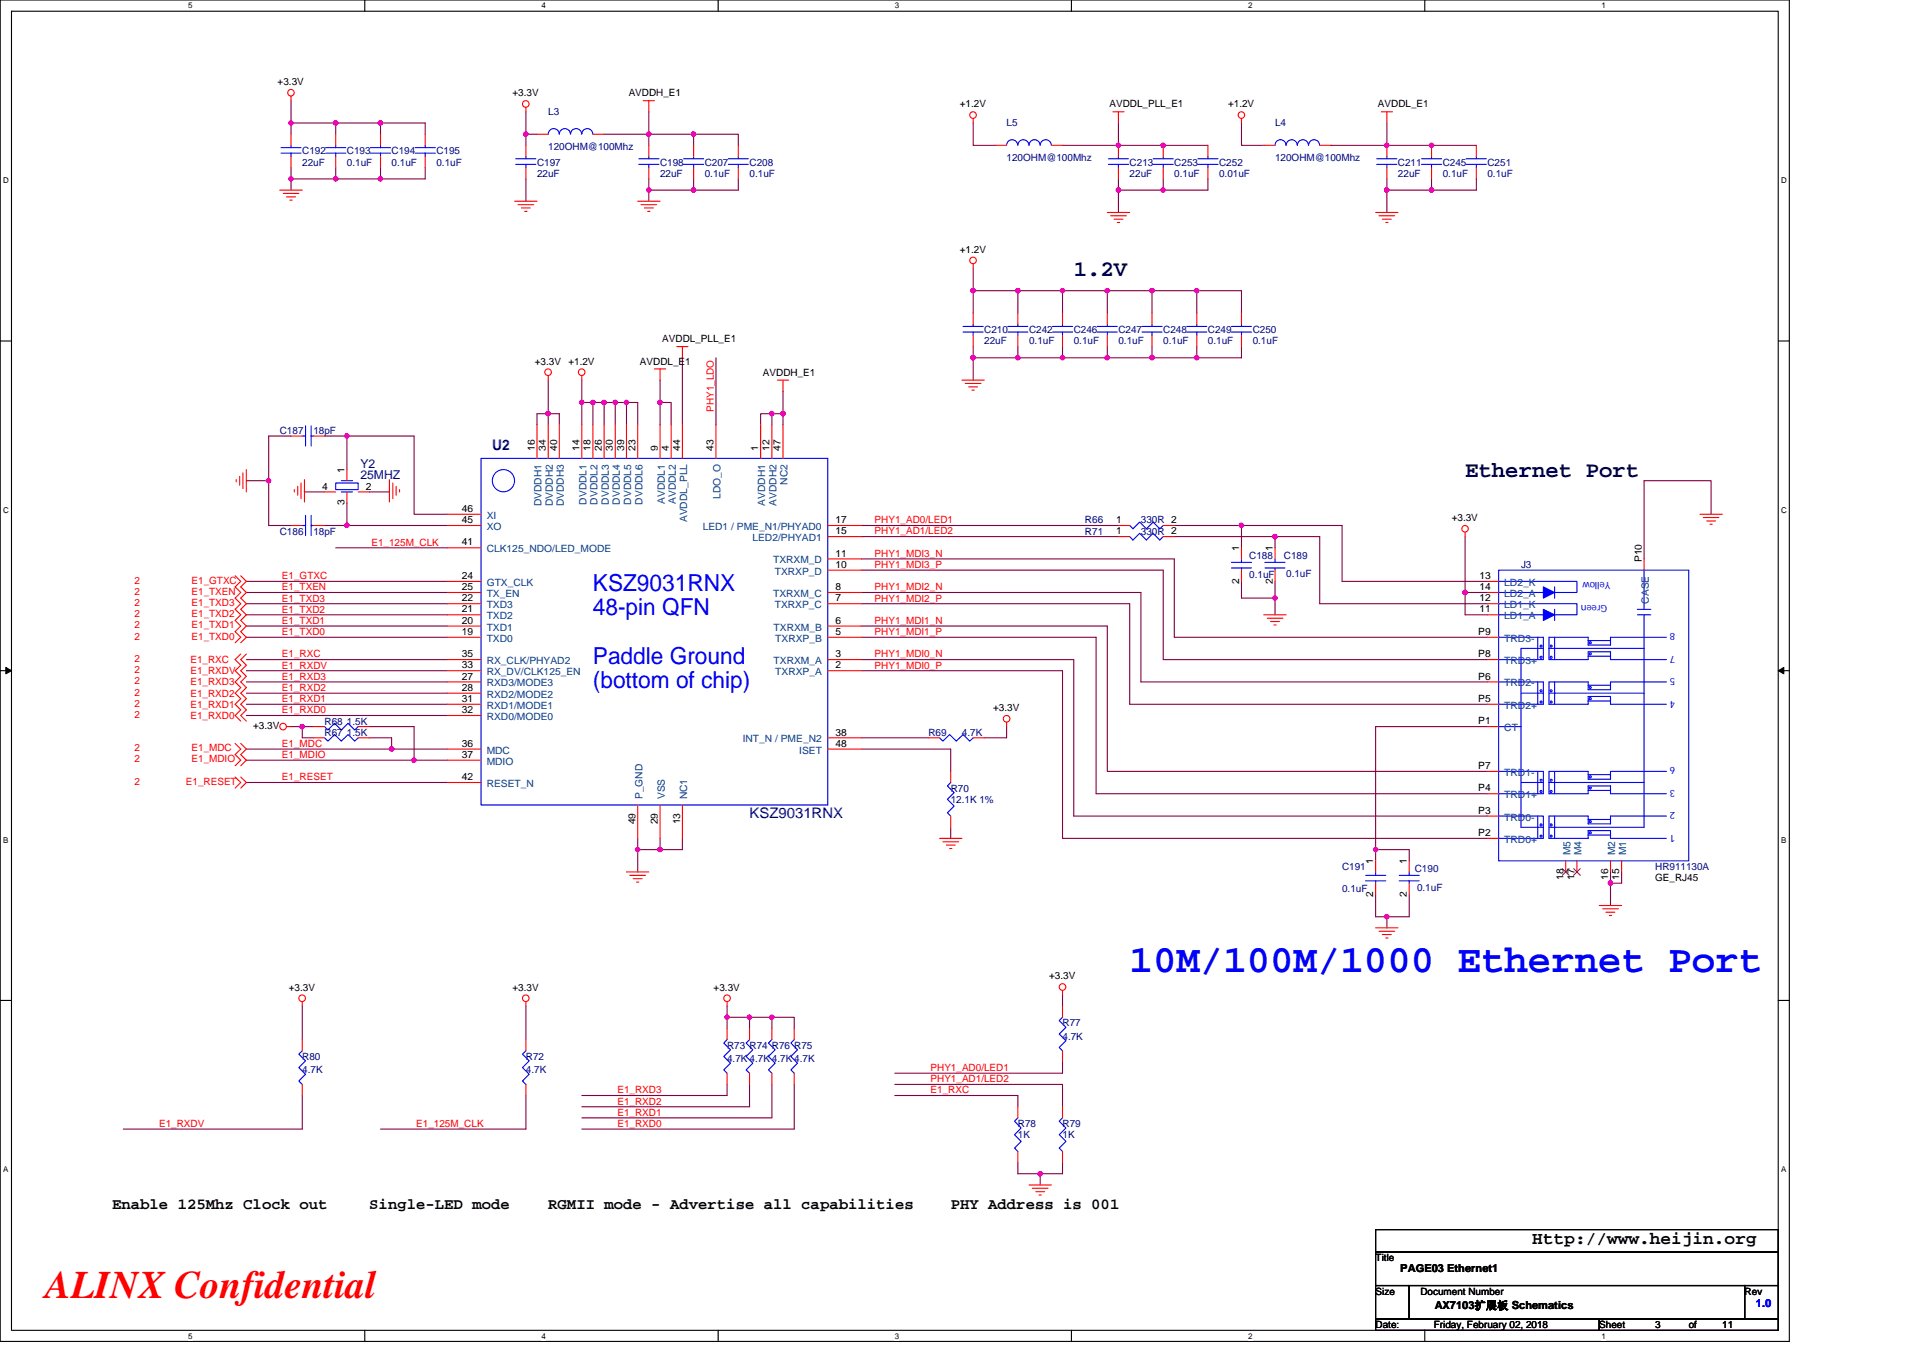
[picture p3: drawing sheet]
<svg xmlns="http://www.w3.org/2000/svg" width="297mm" height="210mm" viewBox="0 0 297 210" stroke-linecap="round" stroke-linejoin="round" font-family="sans-serif">
<path d="M0 0h276.4v207.3h-276.4zM1.8 1.7h272.9v203.8h-272.9z" fill="none" stroke="#000" stroke-width=".17"/>
<g fill="#fff">
<path d="M29.1 .2h.6v1.4h-.6z"/>
<path d="M29.1 205.7h.6v1.4h-.6z"/>
</g>
<path d="M56.3 0v1.7M56.3 205.5v1.8" fill="none" stroke="#000" stroke-width=".17"/>
<g fill="#fff">
<path d="M83.6 .2h.7v1.4h-.7z"/>
<path d="M83.6 205.7h.7v1.4h-.7z"/>
</g>
<path d="M110.9 0v1.7M110.9 205.5v1.8" fill="none" stroke="#000" stroke-width=".17"/>
<g fill="#fff">
<path d="M138.2 .2h.7v1.4h-.7z"/>
<path d="M138.2 205.7h.7v1.4h-.7z"/>
</g>
<path d="M165.5 0v1.7M165.5 205.5v1.8" fill="none" stroke="#000" stroke-width=".17"/>
<g fill="#fff">
<path d="M192.8 .2h.6v1.4h-.6z"/>
<path d="M192.8 205.7h.6v1.4h-.6z"/>
</g>
<path d="M220.1 0v1.7M220.1 205.5v1.8" fill="none" stroke="#000" stroke-width=".17"/>
<g fill="#fff">
<path d="M247.4 .2h.6v1.4h-.6z"/>
<path d="M247.4 205.7h.6v1.4h-.6z"/>
<path d="M.5 27.2h.8v1.4h-.8z"/>
<path d="M275.1 27.2h.9v1.4h-.9z"/>
<path d="M.5 78.1h.8v1.4h-.8z"/>
<path d="M275.1 78.1h.9v1.4h-.9z"/>
</g>
<path d="M0 52.7h1.8M274.7 52.7h1.7" fill="none" stroke="#000" stroke-width=".17"/>
<g fill="#fff">
<path d="M.5 129.1h.8v1.4h-.8z"/>
<path d="M275.1 129.1h.8v1.4h-.8z"/>
</g>
<path d="M0 103.6h1.8M274.7 103.6h1.7" fill="none" stroke="#000" stroke-width=".17"/>
<path d="M.9 103.1l.9 .5-.9 .5zM274.7 103.6l.8-.5v1z" fill="#000" stroke="#000" stroke-width=".15"/>
<g fill="#fff">
<path d="M.5 180h.8v1.4h-.8z"/>
<path d="M275.1 180h.8v1.4h-.8z"/>
</g>
<path d="M0 154.6h1.8M274.7 154.6h1.7M212.5 190h62.2v3.5h-62.2zM212.5 193.5h62.2v5.1h-62.2zM212.5 198.6h5.2v5.2h-5.2zM217.7 198.6h51.8v5.2h-51.8zM269.5 198.6h5.2v5.2h-5.2zM212.5 203.8h34.5v1.7h-34.5zM247 203.8h27.7v1.7h-27.7z" fill="none" stroke="#000" stroke-width=".17"/>
<g fill="none" stroke="#800040" stroke-width=".17">
<path d="M45 19h6.9M45 15.6v3.4M45 19v1.7M51.9 19h6.9M51.9 19v1.7M58.8 19h6.9v1.7M58.8 19v1.7M81.2 17.3v3.4M100.2 17.3v3.4h6.9M150.3 19v3.5h3.5M172.8 19v3.5M191.8 19v3.5h3.4"/>
<path d="M214.2 19v3.5M45 27.6v1.8M45 27.6h6.9M45 25.9v1.7M51.9 25.9v1.7M51.9 27.6h6.9M58.8 25.9v1.7M65.7 25.9v1.7h-6.9M81.2 27.6v3.5M81.2 20.7v1.8M81.2 20.7h1.7M93.3 20.7h6.9v1.8"/>
<path d="M100.2 29.4h6.9M100.2 29.4v1.7M100.2 27.6v1.8M107.1 20.7h6.9v1.8M107.1 20.7v1.8M107.1 27.6v1.8M114 27.6v1.8h-6.9M164.1 22.5h8.7M172.8 22.5h13.8M172.8 29.4h6.9M172.8 27.6v1.8M172.8 29.4v3.4"/>
<path d="M179.7 27.6v1.8M186.6 27.6v1.8h-6.9M205.6 22.5h8.6M214.2 29.4v3.4M214.2 22.5h13.8M214.2 29.4h6.9M214.2 27.6v1.8M221.1 27.6v1.8M228 27.6v1.8h-6.9M84.7 58.7v5.2h1.7v1.7M89.9 58.7v3.5M102 58.7v3.5h1.7v3.4"/>
<path d="M105.4 55.3v10.3M110.6 55.3v10.3M150.3 55.3h6.9M150.3 44.9v3.5M150.3 53.6v1.7M150.3 55.3v3.4M150.3 41.5v3.4M150.3 44.9h6.9M157.2 44.9h6.9M157.2 53.6v1.7M157.2 44.9v3.5M157.2 55.3h6.9"/>
<path d="M164.1 44.9h6.9M164.1 44.9v3.5M164.1 55.3h6.9M164.1 53.6v1.7M171 55.3h6.9M171 44.9h6.9M171 44.9v3.5M171 53.6v1.7M177.9 44.9v3.5M177.9 53.6v1.7M177.9 55.3h7M177.9 44.9h7"/>
<path d="M184.9 44.9h6.9v3.5M184.9 44.9v3.5M184.9 53.6v1.7M191.8 53.6v1.7h-6.9M38.1 74.3h3.4M41.5 74.3v6.9h3.5M45 67.4h-3.5v6.9M47 75.8v.2h3.1M50.1 67.4h3.5M53.6 77.7v3.5M53.6 67.4v5.2M53.6 67.4h10.4v12.1h5.1"/>
<path d="M60.2 75.8v.2h-3.2M82.9 65.6v-1.7h1.8v1.7M89.9 62.2v3.4M89.9 62.2h1.7M91.6 62.2v3.4M91.6 62.2h1.7v3.4M93.3 62.2h1.7M95 62.2v3.4M95 62.2h1.8v3.4M96.8 62.2h1.7v3.4M102 62.2v3.4M119.2 63.9v1.7"/>
<path d="M119.2 63.9h1.7v1.7M119.2 63.9h-1.7v1.7M120.9 60.5v3.4M264.3 79.5v-5.2h-10.3v12.1M38.1 91.5h31M38.1 98.5h31M38.1 96.7h31M38.1 95h31M38.1 93.3h31M38.1 89.8h31M50.1 81.2h3.5M51.9 84.6h17.2"/>
<path d="M53.6 81.2h15.5M133.1 93.3h41.4v15.5h55.3M133.1 86.4h48.3v12.1h48.4M133.1 88.1h46.6v13.8h50.1M133.1 91.5h43.1v13.9h53.6M133.1 98.5h36.2v24.1h60.5M133.1 82.9h39.7M133.1 81.2h39.7M133.1 96.7h37.9v22.5h58.8M181.4 82.9h15.6M181.4 81.2h10.4M191.8 89.8v2.6h5.2"/>
<path d="M191.8 81.2h15.5v8.6h22.5M191.8 81.2v3.4M197 82.9h6.9v10.4h25.9M197 92.4v2.6M197 89.8v2.6M197 82.9v1.7M226.3 91.5v3.5h3.5M226.3 82.9v8.6M226.3 91.5h3.5M38.1 115.7h22.4M38.1 101.9h31M38.1 103.6h31"/>
<path d="M38.1 110.6h31M38.1 108.8h31M38.1 107.1h31M38.1 105.4h31M38.1 117.5h25.9M45 112.3h3.4M46.7 112.3v1.7h1.7M57 114h3.5v1.7M57 112.3h7v5.2M60.5 115.7h8.6M64 117.5h5.1M133.1 103.6h31v25.9h65.7"/>
<path d="M133.1 114h10.3M133.1 115.7h13.8v3.5M133.1 101.9h32.8v24.2h63.9M155.5 112.3v1.7h-3.5M229.8 112.3h-17.3v19M38.1 120.9h31M98.5 129.5v1.8h3.5M98.5 131.3v3.4M102 129.5v1.8M105.4 129.5v1.8h-3.4M146.9 127.8v1.7M212.5 138.2v3.4h1.7"/>
<path d="M212.5 131.3v1.7M212.5 131.3h5.2v1.7M217.7 138.2v3.4h-3.5M248.8 136.5v3.4M248.8 134.7v1.8M250.5 134.7v1.8h-1.7M46.7 155.4v5.2M81.2 155.4v5.2M112.3 157.2h3.5M112.3 155.4v1.8M112.3 157.2v1.7M115.8 157.2h3.4"/>
<path d="M115.8 157.2v1.7M119.2 157.2h3.5v1.7M119.2 157.2v1.7M164.1 153.7v1.7M214.2 141.6v1.8M46.7 169.3v5.2h-27.7M81.2 169.3v5.2h-22.4M112.3 167.6v1.7h-22.4M115.8 167.6v3.4h-25.9M119.2 167.6v5.1h-29.3M122.7 167.6v6.9h-32.8M138.2 167.6h25.9v3.4"/>
<path d="M138.2 169.3h19v1.7M157.2 179.6v1.8h3.5M164.1 164.1v1.7h-25.9M164.1 179.6v1.8h-3.4M160.7 181.4v1.7"/>
</g>
<g fill="#f0f" stroke="#f0f" stroke-width=".17">
<circle cx="53.6" cy="67.3" r=".34"/>
<circle cx="41.5" cy="74.3" r=".34"/>
<circle cx="53.6" cy="81.2" r=".34"/>
<circle cx="226.3" cy="91.5" r=".34"/>
<circle cx="214.2" cy="141.6" r=".34"/>
<circle cx="191.7" cy="81.2" r=".34"/>
<circle cx="196.9" cy="92.4" r=".33"/>
<circle cx="212.5" cy="131.3" r=".33"/>
<circle cx="196.9" cy="82.9" r=".34"/>
<circle cx="248.7" cy="136.4" r=".34"/>
<circle cx="84.7" cy="63.9" r=".34"/>
<circle cx="89.9" cy="62.2" r=".33"/>
<circle cx="91.6" cy="62.2" r=".33"/>
<circle cx="96.8" cy="62.2" r=".33"/>
<circle cx="95" cy="62.2" r=".33"/>
<circle cx="93.3" cy="62.2" r=".33"/>
<circle cx="119.2" cy="63.9" r=".34"/>
<circle cx="120.9" cy="63.9" r=".34"/>
<circle cx="101.9" cy="62.2" r=".33"/>
<circle cx="81.2" cy="20.7" r=".34"/>
<circle cx="100.2" cy="20.7" r=".34"/>
<circle cx="107.1" cy="20.7" r=".34"/>
<circle cx="100.2" cy="29.4" r=".34"/>
<circle cx="107.1" cy="29.4" r=".34"/>
<circle cx="221.1" cy="22.5" r=".34"/>
<circle cx="214.2" cy="22.5" r=".34"/>
<circle cx="221.1" cy="29.4" r=".34"/>
<circle cx="214.2" cy="29.4" r=".34"/>
<circle cx="179.7" cy="22.5" r=".34"/>
<circle cx="172.8" cy="22.5" r=".34"/>
<circle cx="179.7" cy="29.4" r=".34"/>
<circle cx="172.8" cy="29.4" r=".34"/>
<circle cx="58.8" cy="27.6" r=".33"/>
<circle cx="51.9" cy="27.6" r=".33"/>
<circle cx="44.9" cy="27.6" r=".33"/>
<circle cx="51.9" cy="19" r=".33"/>
<circle cx="44.9" cy="19" r=".33"/>
<circle cx="58.8" cy="19" r=".33"/>
<circle cx="150.3" cy="44.9" r=".33"/>
<circle cx="150.3" cy="55.3" r=".34"/>
<circle cx="157.2" cy="44.9" r=".33"/>
<circle cx="164.1" cy="44.9" r=".33"/>
<circle cx="177.9" cy="44.9" r=".33"/>
<circle cx="171" cy="44.9" r=".33"/>
<circle cx="184.8" cy="44.9" r=".33"/>
<circle cx="164.1" cy="55.3" r=".34"/>
<circle cx="157.2" cy="55.3" r=".34"/>
<circle cx="171" cy="55.3" r=".34"/>
<circle cx="184.8" cy="55.3" r=".34"/>
<circle cx="177.9" cy="55.3" r=".34"/>
<circle cx="119.2" cy="157.2" r=".33"/>
<circle cx="112.3" cy="157.2" r=".33"/>
<circle cx="115.8" cy="157.2" r=".33"/>
<circle cx="160.7" cy="181.4" r=".34"/>
<circle cx="60.5" cy="115.7" r=".34"/>
<circle cx="63.9" cy="117.5" r=".34"/>
<circle cx="46.7" cy="112.3" r=".34"/>
<circle cx="98.5" cy="131.3" r=".33"/>
<circle cx="101.9" cy="131.3" r=".33"/>
</g>
<g fill="none" stroke="#f00" stroke-width=".17">
<path d="M45 14.9v.7M81.2 16.6v.7M99.4 15.6h1.7M100.2 15.6v1.7M150.3 18.3v.7M171.9 17.3h1.7M172.8 17.3v1.7M191.8 18.3v.7M213.4 17.3h1.7M214.2 17.3v1.7M43.2 29.4h3.5M43.7 29.9h2.5"/>
<path d="M44.3 30.4h1.4M44.8 30.9h.3M45 20.7v1.8M45 24.2v1.7M51.9 20.7v1.8M51.9 24.2v1.7M58.8 20.7v1.8M58.8 24.2v1.7M65.7 20.7v1.8M65.7 24.2v1.7M79.5 31.1h3.4M80 31.6h2.4"/>
<path d="M80.5 32.1h1.4M81 32.7h.4M81.2 22.5v1.7M81.2 25.9v1.7M82.9 20.7h1.8M91.6 20.7h1.7M98.5 31.1h3.5M99 31.6h2.4M99.5 32.1h1.4M100.1 32.7h.3M100.2 22.5v1.7M100.2 25.9v1.7"/>
<path d="M107.1 22.5v1.7M107.1 25.9v1.7M114 22.5v1.7M114 25.9v1.7M153.8 22.5h1.7M162.4 22.5h1.7M171 32.8h3.5M171.6 33.3h2.4M172.1 33.9h1.4M172.6 34.4h.3M172.8 22.5v1.7M172.8 25.9v1.7"/>
<path d="M179.7 22.5v1.7M179.7 25.9v1.7M186.6 22.5v1.7M186.6 25.9v1.7M195.2 22.5h1.8M203.9 22.5h1.7M212.5 32.8h3.4M213 33.3h2.4M213.5 33.9h1.4M214.1 34.4h.3M214.2 22.5v1.7M214.2 25.9v1.7"/>
<path d="M221.1 22.5v1.7M221.1 25.9v1.7M228 22.5v1.7M228 25.9v1.7M84.7 58v.7M89.9 58v.7M101.1 57h1.7M102 57v1.7M104.5 53.6h1.8M105.4 53.6v1.7M120.1 58.7h1.7M120.9 58.7v1.8"/>
<path d="M148.6 58.7h3.4M149.1 59.2h2.4M149.6 59.8h1.4M150.3 48.4v1.7M150.3 51.8v1.8M150.3 40.8v.7M157.2 48.4v1.7M157.2 51.8v1.8M164.1 48.4v1.7M164.1 51.8v1.8M171 48.4v1.7M171 51.8v1.8"/>
<path d="M177.9 48.4v1.7M177.9 51.8v1.8M184.9 48.4v1.7M184.9 51.8v1.8M191.8 48.4v1.7M191.8 51.8v1.8M36.5 74.1v.3M37 73.6v1.4M37.5 73.1v2.4M38.1 72.6v3.4M45 67.4h1.7M45.5 75.6v.4"/>
<path d="M46 75.1v1.4M46.5 74.6v2.4M47 74.1v3.5M48.4 67.4h1.7M50.1 76h1.8M53.6 72.6v1.7M53.6 76v1.7M55.3 76h1.7M60.2 74.1v3.5M60.7 74.6v2.4M61.2 75.1v1.4M61.7 75.6v.4"/>
<path d="M69.1 79.5h5.2M82.9 65.6v5.2M84.7 65.6v5.2M86.4 65.6v5.2M89.9 65.6v5.2M91.6 65.6v5.2M93.3 65.6v5.2M95 65.6v5.2M96.8 65.6v5.2M98.5 65.6v5.2M102 65.6v5.2M103.7 65.6v5.2"/>
<path d="M105.4 65.6v5.2M110.6 65.6v5.2M117.5 65.6v5.2M119.2 65.6v5.2M120.9 65.6v5.2M150.1 60.3h.4M262.6 79.5h3.4M263.1 80h2.4M36.3 89l.9 .8-.9 .9 .9 .8-.9 .9 .9 .9-.9 .8 .9 .9-.9 .9 .9 .8-.9 .9 .9 .9-.9 .8M37.2 89l.9 .8-.9 .9 .9 .8-.9 .9 .9 .9-.9 .8 .9 .9-.9 .9 .9 .8-.9 .9 .9 .9-.9 .8M45 81.2h1.7M48.4 81.2h1.7"/>
<path d="M69.1 98.5h5.2M69.1 96.7h5.2M69.1 95h5.2M69.1 93.3h5.2M69.1 89.8h5.2M69.1 91.5h5.2M69.1 84.6h5.2M69.1 81.2h5.2M127.9 82.9h5.2M127.9 81.2h5.2M127.9 98.5h5.2M127.9 96.7h5.2"/>
<path d="M127.9 93.3h5.2M127.9 91.5h5.2M127.9 88.1h5.2M127.9 86.4h5.2M172.8 82.9h1.7M172.8 81.2h1.7M179.7 82.9h1.7M179.7 81.2h1.7M191.8 84.6v1.8M191.8 88.1v1.7M195.2 95h3.5M195.7 95.5h2.5"/>
<path d="M196.3 96h1.3M196.8 96.6h.3M197 84.6v1.8M197 88.1v1.7M226.3 82.2v.7M229.8 98.5h1.7M229.8 95h1.7M229.8 93.3h1.7M229.8 91.5h1.7M229.8 89.8h1.7M254 86.4v1.7M263.6 80.5h1.4"/>
<path d="M264.1 81h.4M36.3 114.9l.9 .8-.9 .9 .9 .9-.9 .8M37.2 101l-.9 .9 .9 .9-.9 .8 .9 .9-.9 .9 .9 .8-.9 .9 .9 .9-.9 .8 .9 .9-.9 .9 .9 .8M37.2 114.9l.9 .8-.9 .9 .9 .9-.9 .8M38.1 101l-.9 .9 .9 .9-.9 .8 .9 .9-.9 .9 .9 .8-.9 .9 .9 .9-.9 .8 .9 .9-.9 .9 .9 .8M44.3 112.3h.7M48.4 112.3h1.7M48.4 114h1.7M55.3 112.3h1.7M55.3 114h1.7M69.1 105.4h5.2M69.1 108.8h5.2"/>
<path d="M69.1 110.6h5.2M69.1 103.6h5.2M69.1 101.9h5.2M69.1 115.7h5.2M69.1 117.5h5.2M69.1 107.1h5.2M127.9 114h5.2M127.9 115.7h5.2M127.9 103.6h5.2M127.9 101.9h5.2M143.4 114h1.7M146.9 119.2v1.7"/>
<path d="M150.3 114h1.7M155.5 111.6v.7M229.8 119.2h1.7M229.8 108.8h1.7M229.8 105.4h1.7M229.8 101.9h1.7M229.8 112.3h1.7M36.3 120.1l.9 .8-.9 .9M37.2 120.1l.9 .8-.9 .9M69.1 120.9h5.2M96.8 134.7h3.4M97.3 135.3h2.4"/>
<path d="M97.8 135.8h1.4M98.3 136.3h.4M98.5 124.4v5.1M102 124.4v5.1M105.4 124.4v5.1M145.1 129.5h3.5M145.6 130.1h2.5M146.2 130.6h1.3M146.7 131.1h.3M146.9 126.1v1.7M212.5 133v1.7M212.5 136.5v1.7"/>
<path d="M217.7 133v1.7M217.7 136.5v1.7M229.8 129.5h1.7M229.8 126.1h1.7M229.8 122.6h1.7M241.8 133v1.7M243.6 133v1.7M247 139.9h3.5M248.8 133v1.7M250.5 133v1.7M46.7 154.8v.6M81.2 154.8v.6"/>
<path d="M112.3 154.8v.6M112.3 158.9v1.7M115.8 158.9v1.7M119.2 158.9v1.7M122.7 158.9v1.7M164.1 153v.7M164.1 155.4v1.8M212.5 143.4h3.4M213 143.9h2.4M213.5 144.4h1.4M214.1 144.9h.3M247.6 140.4h2.4"/>
<path d="M248.1 140.9h1.3M248.6 141.5h.3M46.7 167.6v1.7M46.7 160.6v1.8M81.2 167.6v1.7M81.2 160.6v1.8M112.3 165.8v1.8M115.8 165.8v1.8M119.2 165.8v1.8M122.7 165.8v1.8M157.2 177.9v1.7M157.2 171v1.7"/>
<path d="M164.1 162.4v1.7M164.1 177.9v1.7M164.1 171v1.7M159 183.1h3.4M159.5 183.6h2.4M160 184.1h1.4M160.5 184.6h.3"/>
<circle cx="44.9" cy="14.3" r=".51"/>
<circle cx="81.2" cy="16.1" r=".51"/>
<circle cx="150.3" cy="17.8" r=".51"/>
<circle cx="191.7" cy="17.8" r=".51"/>
<circle cx="84.7" cy="57.5" r=".51"/>
<circle cx="89.8" cy="57.5" r=".51"/>
<circle cx="150.3" cy="40.2" r=".51"/>
<circle cx="226.3" cy="81.7" r=".51"/>
<circle cx="43.7" cy="112.3" r=".51"/>
<circle cx="155.5" cy="111.1" r=".51"/>
<circle cx="46.7" cy="154.2" r=".51"/>
<circle cx="81.2" cy="154.2" r=".51"/>
<circle cx="112.3" cy="154.2" r=".51"/>
<circle cx="164.1" cy="152.5" r=".51"/>
</g>
<g fill="none" stroke="#00f" stroke-width=".17">
<path d="M43.4 23.7h3.1M43.4 22.8h3.1M45 22.5v.3M45 23.7v.5M50.3 23.7h3.1M50.3 22.8h3.1M51.9 22.5v.3M51.9 23.7v.5M57.2 23.7h3.1M57.2 22.8h3.1M58.8 22.5v.3M58.8 23.7v.5"/>
<path d="M64.1 23.7h3.1M64.1 22.8h3.1M65.7 22.5v.3M65.7 23.7v.5M79.7 25.4h3.1M79.7 24.5h3.1M81.2 24.2v.3M81.2 25.4v.5M84.7 20.7a.85 .85 0 0 1 .8-.8 .85 .85 0 0 1 .9 .8 .87 .87 0 0 1 .8-.8 .87 .87 0 0 1 .9 .8 .87 .87 0 0 1 .9-.8 .87 .87 0 0 1 .8 .8 .86 .86 0 0 1 .9-.8 .86 .86 0 0 1 .9 .8M98.7 25.4h3.1M98.7 24.5h3.1M100.2 24.2v.3"/>
<path d="M100.2 25.4v.5M105.6 25.4h3.1M105.6 24.5h3.1M107.1 24.2v.3M107.1 25.4v.5M112.5 25.4h3.1M112.5 24.5h3.1M114 24.2v.3M114 25.4v.5M155.5 22.4a.86 .86 0 0 1 .8-.8 .86 .86 0 0 1 .9 .8 .87 .87 0 0 1 .9-.8 .87 .87 0 0 1 .8 .8 .86 .86 0 0 1 .9-.8 .86 .86 0 0 1 .9 .8M160.7 22.4a.86 .86 0 0 1 .8-.8 .86 .86 0 0 1 .9 .8M171.2 25.4h3.1"/>
<path d="M171.2 24.5h3.1M172.8 24.2v.3M172.8 25.4v.5M178.1 25.4h3.1M178.1 24.5h3.1M179.7 24.2v.3M179.7 25.4v.5M185 25.4h3.1M185 24.5h3.1M186.6 24.2v.3M186.6 25.4v.5M197 22.4a.85 .85 0 0 1 .8-.8 .85 .85 0 0 1 .8 .8"/>
<path d="M198.7 22.4a.86 .86 0 0 1 .8-.8 .86 .86 0 0 1 .9 .8M200.4 22.4a.86 .86 0 0 1 .9-.8 .86 .86 0 0 1 .8 .8 .86 .86 0 0 1 .9-.8 .86 .86 0 0 1 .8 .8M212.7 25.4h3.1M212.7 24.5h3.1M214.2 24.2v.3M214.2 25.4v.5M219.6 25.4h3.1M219.6 24.5h3.1M221.1 24.2v.3M221.1 25.4v.5M226.5 25.4h3.1M226.5 24.5h3.1"/>
<path d="M228 24.2v.3M228 25.4v.5M148.8 51.3h3.1M148.8 50.4h3.1M150.3 50.1v.3M150.3 51.3v.5M155.7 51.3h3.1M155.7 50.4h3.1M157.2 50.1v.3M157.2 51.3v.5M162.6 51.3h3.1M162.6 50.4h3.1"/>
<path d="M164.1 50.1v.3M164.1 51.3v.5M169.5 51.3h3.1M169.5 50.4h3.1M171 50.1v.3M171 51.3v.5M176.4 51.3h3.1M176.4 50.4h3.1M177.9 50.1v.3M177.9 51.3v.5M183.3 51.3h3.1M183.3 50.4h3.1"/>
<path d="M184.9 50.1v.3M184.9 51.3v.5M190.2 51.3h3.1M190.2 50.4h3.1M191.8 50.1v.3M191.8 51.3v.5M46.7 67.4h.5M47.2 79.6v3.1M47.2 65.8v3.1M48.1 67.4h.3M48.1 79.6v3.1M48.1 65.8v3.1"/>
<path d="M51.9 74.6h3.4v1h-3.4zM52.7 74.3h1.8M52.7 76h1.8M53.6 76h.1M53.6 74.3h.1M74.3 70.8h53.6v53.6h-53.6zM46.7 81.2h.5M48.1 81.2h.3M174.5 82.9l.5 .5 1-1 1.1 1 1-1 1.1 1 .5-.5M179.7 81.2l-.5 .5-1.1-1-1 1-1.1-1-1 1-.5-.5M190.2 86.9h3.1M190.2 87.8h3.1"/>
<path d="M191.8 86.4v.5M191.8 87.8v.3M195.4 86.9h3.1M195.4 87.8h3.1M197 86.4v.5M197 87.8v.3M231.5 98.5h6.9v3.4h-6.9M231.5 88.1h29.4v44.9h-29.4zM231.5 93.3h12.1v1.7h-12.1M231.5 89.8h12.1v1.7h-12.1M237.5 98.5v3.4M237.9 99.7h.3v.2h-.3z"/>
<path d="M239.5 99.7h.2v.2h-.2zM240.1 98.5v3.4M240.1 94.1v1.8M240.1 90.7v1.7M245.3 99h3.5M245.5 99.2h.3v.2h-.3zM252.9 95h2.1M252.9 94.1h2.1M254 95v32.8h-14.7M254 88.1v6M257.4 98.5h-8.6v1.2h-3.5v-1.2h-6v3.4h6v-1.2h3.5v1.2h8.6M50.1 112.3l.5 .5 1.1-1 1 1 1.1-1 1 1 .5-.5"/>
<path d="M50.1 114l.5 .5 1.1-1 1 1 1.1-1 1 1 .5-.5M145.1 114l.5 .5 1.1-1 1 1 1.1-1 1 1 .5-.5M231.5 112.3h3.4M231.5 119.2h6.9v3.4h-6.9M231.5 105.4h6.9v3.4h-6.9M234.9 107.1h3.5M237.5 119.2v3.4M237.5 105.4v3.4M237.9 108.4h.3v.2h-.3zM237.9 101.4h.3v.3h-.3zM237.9 106.6h.3v.2h-.3zM238.4 100.2h-3.5v27.6h3.5"/>
<path d="M239.3 107.1h14.7M239.3 100.2h14.7M239.5 108.4h.2v.2h-.2zM239.5 101.4h.2v.3h-.2zM239.5 106.6h.2v.2h-.2zM240.1 119.2v3.4M240.1 105.4v3.4M245.3 108.3h3.5M245.3 101.4h3.5M245.3 119.7h3.5M245.3 105.9h3.5M245.5 119.9h.3v.3h-.3z"/>
<path d="M245.5 106.1h.3v.2h-.3zM245.5 107.8h.3v.3h-.3zM245.5 100.9h.3v.2h-.3zM257.4 105.4h-8.6v1.2h-3.5v-1.2h-6v3.4h6v-1.2h3.5v1.2h8.6M257.4 119.2h-8.6v1.2h-3.5v-1.2h-6v3.4h6v-1.2h3.5v1.2h8.6M146.9 120.9l-.6 .5 1.1 1.1-1.1 1 1.1 1-1.1 1.1 .6 .5M210.9 135.3h3.2M210.9 136.1h3.2M212.5 134.7v.6M212.5 136.1v.4M216.1 135.3h3.1M216.1 136.1h3.1"/>
<path d="M217.7 134.7v.6M217.7 136.1v.4M231.5 126.1h6.9v3.4h-6.9M234.9 120.9h3.5M237.5 126.1v3.4M237.9 122.2h.3v.2h-.3zM237.9 120.4h.3v.3h-.3zM237.9 129.1h.3v.2h-.3zM237.9 127.3h.3v.3h-.3zM239.3 120.9h14.7M239.5 122.2h.2v.2h-.2zM239.5 129.1h.2v.2h-.2z"/>
<path d="M239.5 127.3h.2v.3h-.2zM239.5 120.4h.2v.3h-.2zM240.1 126.1v3.4M245.3 122.1h3.5M245.3 129h3.5M245.3 126.6h3.5M245.5 121.6h.3v.3h-.3zM245.5 128.5h.3v.3h-.3zM245.5 126.8h.3v.3h-.3zM257.4 126.1h-8.6v1.2h-3.5v-1.2h-6v3.4h6v-1.2h3.5v1.2h8.6M164.1 157.2l-.5 .5 1.1 1-1.1 1.1 1.1 1-1.1 1 .5 .6M46.7 162.4l-.5 .5 1 1-1 1.1 1 1-1 1 .5 .6"/>
<path d="M81.2 162.4l-.5 .5 1 1-1 1.1 1 1-1 1 .5 .6M112.3 160.6l-.5 .6 1 1-1 1 1 1.1-1 1 .5 .5M115.8 160.6l-.6 .6 1.1 1-1.1 1 1.1 1.1-1.1 1 .6 .5M119.2 160.6l-.5 .6 1 1-1 1 1 1.1-1 1 .5 .5M122.7 160.6l-.5 .6 1 1-1 1 1 1.1-1 1 .5 .5M157.2 172.7l-.5 .5 1 1.1-1 1 1 1.1-1 1 .5 .5M164.1 172.7l-.5 .5 1.1 1.1-1.1 1 1.1 1.1-1.1 1 .5 .5"/>
<circle cx="77.8" cy="74.3" r="1.71"/>
</g>
<g fill="#00f" stroke="#00f" stroke-width=".17">
<path d="M238.4 94.1l1.7 .9-1.7 .9z" fill-rule="evenodd"/>
<path d="M238.4 90.7l1.7 .8-1.7 .9z" fill-rule="evenodd"/>
</g>
<path d="M241.3 134.2l1.1 1.1M242.4 134.2l-1.1 1.1M243.1 134.2l1 1.1M244.1 134.2l-1 1.1" fill="none" stroke="#804000" stroke-width=".15"/>
<text font-size="6" fill="#00f" x="174.5" y="150.1">10M/100M/1000 Ethernet Port</text>
<text font-size="6" fill="#f00" x="7" y="200.6">ALINX Confidential</text>
<g font-size="3.6" fill="#00f">
<text x="91.6" y="91.3">KSZ9031RNX</text>
<text x="91.6" y="95.1">48-pin QFN</text>
<text x="91.6" y="102.6">Paddle Ground</text>
<text x="91.6" y="106.3">(bottom of chip)</text>
</g>
<g font-size="3.5" fill="#000040">
<text x="165.9" y="42.6">1.2V</text>
<text x="226.3" y="73.7">Ethernet Port</text>
</g>
<text font-size="2.8" x="236.7" y="192.3">Http://www.heijin.org</text>
<g font-size="2.4">
<text x="17.3" y="186.9">Enable 125Mhz Clock out</text>
<text x="57" y="186.9">Single-LED mode</text>
<text x="84.7" y="186.9">RGMII mode - Advertise all capabilities</text>
<text x="146.9" y="186.9">PHY Address is 001</text>
</g>
<g font-size="2.2" fill="#000080">
<text x="76" y="69.5">U2</text>
<text x="115.8" y="126.4">KSZ9031RNX</text>
</g>
<g font-size="1.9" fill="#000080">
<text x="55.7" y="72.3">Y2</text>
<text x="55.7" y="74.1">25MHZ</text>
</g>
<g font-size="1.7">
<text x="216.3" y="196.6">PAGE03 Ethernet1</text>
<text x="221.7" y="202.3">AX7103扩展板 Schematics</text>
</g>
<text font-size="1.7" fill="#00f" x="271.2" y="202">1.0</text>
<g font-size="1.5">
<text x="42.9" y="13.1">+3.3V</text>
<text x="79.2" y="14.9">+3.3V</text>
<text x="97.1" y="14.9">AVDDH_E1</text>
<text x="148.2" y="16.6">+1.2V</text>
<text x="171.4" y="16.6">AVDDL_PLL_E1</text>
<text x="189.7" y="16.6">+1.2V</text>
<text x="212.8" y="16.6">AVDDL_E1</text>
<text x="148.2" y="39.1">+1.2V</text>
<text x="102.3" y="52.9">AVDDL_PLL_E1</text>
<text x="82.6" y="56.3">+3.3V</text>
<text x="87.8" y="56.3">+1.2V</text>
<text x="98.8" y="56.3">AVDDL_E1</text>
<text x="117.9" y="58.1">AVDDH_E1</text>
<text x="82.6" y="69.6" transform="rotate(-90 82.6 69.6)">16</text>
<text x="84.3" y="69.6" transform="rotate(-90 84.3 69.6)">34</text>
<text x="86" y="69.6" transform="rotate(-90 86 69.6)">40</text>
<text x="89.5" y="69.6" transform="rotate(-90 89.5 69.6)">14</text>
<text x="91.2" y="69.6" transform="rotate(-90 91.2 69.6)">18</text>
<text x="93" y="69.6" transform="rotate(-90 93 69.6)">26</text>
<text x="94.7" y="69.6" transform="rotate(-90 94.7 69.6)">30</text>
<text x="96.4" y="69.6" transform="rotate(-90 96.4 69.6)">39</text>
<text x="98.1" y="69.6" transform="rotate(-90 98.1 69.6)">23</text>
<text x="101.6" y="69.6" transform="rotate(-90 101.6 69.6)">9</text>
<text x="103.3" y="69.6" transform="rotate(-90 103.3 69.6)">4</text>
<text x="105" y="69.6" transform="rotate(-90 105 69.6)">44</text>
<text x="110.2" y="69.6" transform="rotate(-90 110.2 69.6)">43</text>
<text x="117.1" y="69.6" transform="rotate(-90 117.1 69.6)">1</text>
<text x="118.9" y="69.6" transform="rotate(-90 118.9 69.6)">12</text>
<text x="120.6" y="69.6" transform="rotate(-90 120.6 69.6)">47</text>
<text x="49.8" y="75.6">4</text>
<text x="53.2" y="73.1" transform="rotate(-90 53.2 73.1)">1</text>
<text x="56.5" y="75.6">2</text>
<text x="53.2" y="78.1" transform="rotate(-90 53.2 78.1)">3</text>
<text x="71.3" y="80.8">45</text>
<text x="71.3" y="79.1">46</text>
<text x="129.1" y="82.6">15</text>
<text x="129.1" y="80.8">17</text>
<text x="172.4" y="82.5">1</text>
<text x="172.4" y="80.8">1</text>
<text x="224.2" y="80.5">+3.3V</text>
<text x="71.3" y="89.5">24</text>
<text x="71.3" y="84.3">41</text>
<text x="129.1" y="86">11</text>
<text x="129.1" y="87.7">10</text>
<text x="191.4" y="85.2" transform="rotate(-90 191.4 85.2)">1</text>
<text x="196.6" y="85.2" transform="rotate(-90 196.6 85.2)">1</text>
<text x="228.5" y="89.5">13</text>
<text x="253.6" y="86.9" transform="rotate(-90 253.6 86.9)">P10</text>
<text x="71.3" y="94.6">21</text>
<text x="71.3" y="92.9">22</text>
<text x="71.3" y="91.2">25</text>
<text x="129.1" y="91.2">8</text>
<text x="129.1" y="92.9">7</text>
<text x="191.4" y="90.2" transform="rotate(-90 191.4 90.2)">2</text>
<text x="196.6" y="90.2" transform="rotate(-90 196.6 90.2)">2</text>
<text x="228.5" y="94.6">11</text>
<text x="228.5" y="92.9">12</text>
<text x="228.5" y="91.2">14</text>
<text x="71.3" y="98.1">19</text>
<text x="71.3" y="96.4">20</text>
<text x="71.3" y="101.6">35</text>
<text x="129.1" y="101.6">3</text>
<text x="129.1" y="96.4">6</text>
<text x="129.1" y="98.1">5</text>
<text x="228.3" y="101.6">P8</text>
<text x="228.3" y="98.1">P9</text>
<text x="71.3" y="105">27</text>
<text x="71.3" y="103.3">33</text>
<text x="71.3" y="106.7">28</text>
<text x="129.1" y="103.3">2</text>
<text x="228.3" y="105">P6</text>
<text x="39.1" y="112.6">+3.3V</text>
<text x="71.3" y="108.5">31</text>
<text x="71.3" y="110.2">32</text>
<text x="129.1" y="113.6">38</text>
<text x="153.4" y="109.9">+3.3V</text>
<text x="228.3" y="108.5">P5</text>
<text x="228.3" y="111.9">P1</text>
<text x="71.3" y="115.4">36</text>
<text x="71.3" y="117.1">37</text>
<text x="129.1" y="115.4">48</text>
<text x="228.3" y="118.8">P7</text>
<text x="71.3" y="120.5">42</text>
<text x="228.3" y="125.7">P3</text>
<text x="228.3" y="122.3">P4</text>
<text x="98.1" y="127.4" transform="rotate(-90 98.1 127.4)">49</text>
<text x="101.6" y="127.4" transform="rotate(-90 101.6 127.4)">29</text>
<text x="105" y="127.4" transform="rotate(-90 105 127.4)">13</text>
<text x="228.3" y="129.2">P2</text>
<text x="212.1" y="133.5" transform="rotate(-90 212.1 133.5)">1</text>
<text x="217.3" y="133.5" transform="rotate(-90 217.3 133.5)">1</text>
<text x="241.5" y="136" transform="rotate(-90 241.5 136)">18</text>
<text x="243.2" y="136" transform="rotate(-90 243.2 136)">17</text>
<text x="248.4" y="136" transform="rotate(-90 248.4 136)">16</text>
<text x="250.1" y="136" transform="rotate(-90 250.1 136)">15</text>
<text x="255.7" y="136.1">GE_RJ45</text>
<text x="212.1" y="138.6" transform="rotate(-90 212.1 138.6)">2</text>
<text x="217.3" y="138.6" transform="rotate(-90 217.3 138.6)">2</text>
<text x="44.6" y="153.1">+3.3V</text>
<text x="79.2" y="153.1">+3.3V</text>
<text x="110.2" y="153.1">+3.3V</text>
<text x="162" y="151.3">+3.3V</text>
<text x="212.5" y="194.9">Title</text>
<text x="212.5" y="200">Size</text>
<text x="219.4" y="200">Document Number</text>
<text x="269.5" y="200">Rev</text>
<text x="212.5" y="205.2">Date:</text>
<text x="221.5" y="205.2">Friday, February 02, 2018</text>
<text x="247" y="205.2">Sheet</text>
<text x="255.7" y="205.2">3</text>
<text x="260.9" y="205.2">of</text>
<text x="266" y="205.2">11</text>
</g>
<g font-size="1.5" fill="#000080">
<text x="84.7" y="17.8">L3</text>
<text x="46.7" y="23.9">C192</text>
<text x="53.6" y="23.9">C193</text>
<text x="60.5" y="23.9">C194</text>
<text x="67.4" y="23.9">C195</text>
<text x="84.7" y="23.2">120OHM@100Mhz</text>
<text x="155.5" y="19.5">L5</text>
<text x="197" y="19.5">L4</text>
<text x="46.7" y="25.6">22uF</text>
<text x="53.6" y="25.6">0.1uF</text>
<text x="60.5" y="25.6">0.1uF</text>
<text x="67.4" y="25.6">0.1uF</text>
<text x="82.9" y="25.6">C197</text>
<text x="82.9" y="27.3">22uF</text>
<text x="102" y="25.6">C198</text>
<text x="102" y="27.3">22uF</text>
<text x="108.9" y="25.6">C207</text>
<text x="108.9" y="27.3">0.1uF</text>
<text x="115.8" y="25.6">C208</text>
<text x="115.8" y="27.3">0.1uF</text>
<text x="155.5" y="24.9">120OHM@100Mhz</text>
<text x="174.5" y="25.6">C213</text>
<text x="174.5" y="27.3">22uF</text>
<text x="181.4" y="25.6">C253</text>
<text x="181.4" y="27.3">0.1uF</text>
<text x="188.3" y="25.6">C252</text>
<text x="188.3" y="27.3">0.01uF</text>
<text x="197" y="24.9">120OHM@100Mhz</text>
<text x="215.9" y="25.6">C211</text>
<text x="215.9" y="27.3">22uF</text>
<text x="222.9" y="25.6">C245</text>
<text x="222.9" y="27.3">0.1uF</text>
<text x="229.8" y="25.6">C251</text>
<text x="229.8" y="27.3">0.1uF</text>
<text x="152" y="51.5">C210</text>
<text x="152" y="53.2">22uF</text>
<text x="159" y="51.5">C242</text>
<text x="159" y="53.2">0.1uF</text>
<text x="165.9" y="51.5">C246</text>
<text x="165.9" y="53.2">0.1uF</text>
<text x="172.8" y="51.5">C247</text>
<text x="172.8" y="53.2">0.1uF</text>
<text x="179.7" y="51.5">C248</text>
<text x="179.7" y="53.2">0.1uF</text>
<text x="186.6" y="51.5">C249</text>
<text x="186.6" y="53.2">0.1uF</text>
<text x="193.5" y="51.5">C250</text>
<text x="193.5" y="53.2">0.1uF</text>
<text x="43.2" y="67">C187</text>
<text x="48.4" y="67">18pF</text>
<text x="43.2" y="82.6">C186</text>
<text x="48.4" y="82.6">18pF</text>
<text x="167.6" y="82.6">R71</text>
<text x="167.6" y="80.9">R66</text>
<text x="176.2" y="82.6">330R 2</text>
<text x="176.2" y="80.9">330R 2</text>
<text x="193" y="86.4">C188</text>
<text x="193" y="89.3">0.1uF</text>
<text x="198.3" y="86.4">C189</text>
<text x="198.7" y="89.2">0.1uF</text>
<text x="234.9" y="87.8">J3</text>
<text x="50.1" y="112">R68 1.5K</text>
<text x="50.1" y="113.7">R67 1.5K</text>
<text x="143.4" y="113.7">R69</text>
<text x="148.6" y="113.7">4.7K</text>
<text x="146.9" y="122.3">R70</text>
<text x="146.9" y="124">12.1K 1%</text>
<text x="207.3" y="134.4">C191</text>
<text x="207.3" y="137.9">0.1uF</text>
<text x="218.5" y="134.7">C190</text>
<text x="218.9" y="137.7">0.1uF</text>
<text x="255.7" y="134.4">HR911130A</text>
<text x="164.1" y="158.6">R77</text>
<text x="164.1" y="160.7">4.7K</text>
<text x="46.7" y="163.8">R80</text>
<text x="46.7" y="165.8">4.7K</text>
<text x="81.2" y="163.8">R72</text>
<text x="81.2" y="165.8">4.7K</text>
<text x="112.3" y="162">R73 R74 R76 R75</text>
<text x="112.3" y="164.1">4.7K 4.7K 4.7K 4.7K</text>
<text x="157.2" y="174.1">R78</text>
<text x="157.2" y="175.9">1K</text>
<text x="164.1" y="174.1">R79</text>
<text x="164.1" y="175.9">1K</text>
</g>
<g font-size="1.5" fill="#f00">
<text x="110.3" y="63.6" transform="rotate(-90 110.3 63.6)">PHY1_LDO</text>
<text x="135.1" y="82.6">PHY1_AD1/LED2</text>
<text x="135.1" y="80.9">PHY1_AD0/LED1</text>
<text x="43.6" y="89.5">E1_GTXC</text>
<text x="57.4" y="84.3">E1_125M_CLK</text>
<text x="135.1" y="87.8">PHY1_MDI3_P</text>
<text x="135.1" y="86">PHY1_MDI3_N</text>
<text x="20.8" y="91.9">2</text>
<text x="20.8" y="95.4">2</text>
<text x="20.8" y="93.6">2</text>
<text x="20.8" y="90.2">2</text>
<text x="29.6" y="91.9">E1_TXEN</text>
<text x="29.6" y="95.4">E1_TXD2</text>
<text x="29.6" y="93.6">E1_TXD3</text>
<text x="29.6" y="90.2">E1_GTXC</text>
<text x="43.6" y="91.2">E1_TXEN</text>
<text x="43.6" y="94.7">E1_TXD2</text>
<text x="43.6" y="92.9">E1_TXD3</text>
<text x="135.1" y="91.2">PHY1_MDI2_N</text>
<text x="135.1" y="92.9">PHY1_MDI2_P</text>
<text x="20.8" y="98.8">2</text>
<text x="20.8" y="97.1">2</text>
<text x="29.6" y="98.8">E1_TXD0</text>
<text x="29.6" y="97.1">E1_TXD1</text>
<text x="43.6" y="98.1">E1_TXD0</text>
<text x="43.6" y="96.4">E1_TXD1</text>
<text x="43.6" y="101.6">E1_RXC</text>
<text x="135.1" y="98.1">PHY1_MDI1_P</text>
<text x="135.1" y="96.4">PHY1_MDI1_N</text>
<text x="135.1" y="101.6">PHY1_MDI0_N</text>
<text x="20.8" y="102.3">2</text>
<text x="20.8" y="104">2</text>
<text x="20.8" y="107.5">2</text>
<text x="20.8" y="105.7">2</text>
<text x="29.4" y="102.4">E1_RXC</text>
<text x="29.4" y="104.2">E1_RXDV</text>
<text x="29.4" y="107.6">E1_RXD2</text>
<text x="29.4" y="105.9">E1_RXD3</text>
<text x="43.6" y="103.3">E1_RXDV</text>
<text x="43.6" y="106.8">E1_RXD2</text>
<text x="43.6" y="105">E1_RXD3</text>
<text x="135.1" y="103.3">PHY1_MDI0_P</text>
<text x="20.8" y="110.9">2</text>
<text x="20.8" y="109.2">2</text>
<text x="29.4" y="111.1">E1_RXD0</text>
<text x="29.4" y="109.3">E1_RXD1</text>
<text x="43.6" y="110.2">E1_RXD0</text>
<text x="43.6" y="108.5">E1_RXD1</text>
<text x="20.8" y="116.1">2</text>
<text x="20.8" y="117.8">2</text>
<text x="29.6" y="116.1">E1_MDC</text>
<text x="29.6" y="117.8">E1_MDIO</text>
<text x="43.6" y="117.1">E1_MDIO</text>
<text x="43.6" y="115.4">E1_MDC</text>
<text x="20.8" y="121.3">2</text>
<text x="28.7" y="121.3">E1_RESET</text>
<text x="43.6" y="120.6">E1_RESET</text>
<text x="143.7" y="165.5">PHY1_AD0/LED1</text>
<text x="143.7" y="167.2">PHY1_AD1/LED2</text>
<text x="95.4" y="168.9">E1_RXD3</text>
<text x="95.4" y="170.7">E1_RXD2</text>
<text x="95.4" y="172.4">E1_RXD1</text>
<text x="143.7" y="168.9">E1_RXC</text>
<text x="24.6" y="174.1">E1_RXDV</text>
<text x="64.3" y="174.1">E1_125M_CLK</text>
<text x="95.4" y="174.1">E1_RXD0</text>
</g>
<g font-size="1.5" fill="#004080">
<text x="90.6" y="78" transform="rotate(-90 90.6 78)">DVDDL1</text>
<text x="92.3" y="78" transform="rotate(-90 92.3 78)">DVDDL2</text>
<text x="94" y="78" transform="rotate(-90 94 78)">DVDDL3</text>
<text x="95.8" y="78" transform="rotate(-90 95.8 78)">DVDDL4</text>
<text x="97.5" y="78" transform="rotate(-90 97.5 78)">DVDDL5</text>
<text x="99.2" y="78" transform="rotate(-90 99.2 78)">DVDDL6</text>
<text x="102.7" y="77.9" transform="rotate(-90 102.7 77.9)">AVDDL1</text>
<text x="104.4" y="77.9" transform="rotate(-90 104.4 77.9)">AVDDL2</text>
<text x="111.3" y="77.1" transform="rotate(-90 111.3 77.1)">LDO_O</text>
<text x="121.7" y="74.9" transform="rotate(-90 121.7 74.9)">NC2</text>
<text x="75.2" y="81.9">XO</text>
<text x="75.2" y="80.2">XI</text>
<text x="83.7" y="78.2" transform="rotate(-90 83.7 78.2)">DVDDH1</text>
<text x="85.4" y="78.2" transform="rotate(-90 85.4 78.2)">DVDDH2</text>
<text x="87.1" y="78.2" transform="rotate(-90 87.1 78.2)">DVDDH3</text>
<text x="106.1" y="80.7" transform="rotate(-90 106.1 80.7)">AVDDL_PLL</text>
<text x="108.5" y="81.9">LED1 / PME_N1/PHYAD0</text>
<text x="116.2" y="83.6">LED2/PHYAD1</text>
<text x="118.2" y="78.1" transform="rotate(-90 118.2 78.1)">AVDDH1</text>
<text x="119.9" y="78.1" transform="rotate(-90 119.9 78.1)">AVDDH2</text>
<text x="75.2" y="85.3">CLK125_NDO/LED_MODE</text>
<text x="119.4" y="87.1">TXRXM_D</text>
<text x="119.7" y="88.8">TXRXP_D</text>
<text x="75.2" y="95.7">TXD2</text>
<text x="75.2" y="94">TXD3</text>
<text x="75.2" y="90.5">GTX_CLK</text>
<text x="75.2" y="92.2">TX_EN</text>
<text x="119.4" y="92.2">TXRXM_C</text>
<text x="119.7" y="94">TXRXP_C</text>
<text x="232.4" y="95.7">LD1_A</text>
<text x="232.4" y="94">LD1_K</text>
<text x="232.4" y="92.2">LD2_A</text>
<text x="232.4" y="90.5">LD2_K</text>
<text x="254.7" y="93.3" transform="rotate(-90 254.7 93.3)">CASE</text>
<text x="75.2" y="99.2">TXD0</text>
<text x="75.2" y="97.4">TXD1</text>
<text x="119.5" y="97.4">TXRXM_B</text>
<text x="119.8" y="99.2">TXRXP_B</text>
<text x="232.4" y="99.2">TRD3-</text>
<text x="75.2" y="106.1">RXD3/MODE3</text>
<text x="75.2" y="104.3">RX_DV/CLK125_EN</text>
<text x="75.2" y="102.6">RX_CLK/PHYAD2</text>
<text x="75.2" y="107.8">RXD2/MODE2</text>
<text x="119.5" y="102.6">TXRXM_A</text>
<text x="119.8" y="104.3">TXRXP_A</text>
<text x="232.4" y="106.1">TRD2-</text>
<text x="232.4" y="102.6">TRD3+</text>
<text x="75.2" y="109.5">RXD1/MODE1</text>
<text x="75.2" y="111.3">RXD0/MODE0</text>
<text x="232.4" y="109.5">TRD2+</text>
<text x="232.4" y="113">CT</text>
<text x="75.2" y="116.4">MDC</text>
<text x="75.2" y="118.2">MDIO</text>
<text x="114.7" y="114.7">INT_N / PME_N2</text>
<text x="123.5" y="116.4">ISET</text>
<text x="232.4" y="119.9">TRD1-</text>
<text x="75.2" y="121.6">RESET_N</text>
<text x="99.2" y="123.5" transform="rotate(-90 99.2 123.5)">P_GND</text>
<text x="102.7" y="123.5" transform="rotate(-90 102.7 123.5)">VSS</text>
<text x="106.1" y="123.5" transform="rotate(-90 106.1 123.5)">NC1</text>
<text x="232.4" y="123.3">TRD1+</text>
<text x="232.4" y="130.2">TRD0+</text>
<text x="232.4" y="126.8">TRD0-</text>
<text x="242.6" y="132.1" transform="rotate(-90 242.6 132.1)">M5</text>
<text x="244.3" y="132.1" transform="rotate(-90 244.3 132.1)">M4</text>
<text x="249.5" y="132.1" transform="rotate(-90 249.5 132.1)">M2</text>
<text x="251.2" y="132.1" transform="rotate(-90 251.2 132.1)">M1</text>
</g>
<g font-size="1.5" fill="#00f">
<text x="248.2" y="93.5" transform="rotate(180 248.2 93.5)">Green</text>
<text x="248.8" y="90" transform="rotate(180 248.8 90)">Yellow</text>
<text x="258.8" y="97.8" transform="rotate(180 258.8 97.8)">8</text>
<text x="258.8" y="101.4" transform="rotate(180 258.8 101.4)">7</text>
<text x="258.8" y="104.7" transform="rotate(180 258.8 104.7)">5</text>
<text x="258.8" y="108.3" transform="rotate(180 258.8 108.3)">4</text>
<text x="258.8" y="118.5" transform="rotate(180 258.8 118.5)">6</text>
<text x="258.8" y="125.4" transform="rotate(180 258.8 125.4)">2</text>
<text x="258.8" y="122.1" transform="rotate(180 258.8 122.1)">3</text>
<text x="258.8" y="129" transform="rotate(180 258.8 129)">1</text>
</g>
<g font-size="1.2">
<text x="29.1" y="1.3">5</text>
<text x="83.6" y="1.3">4</text>
<text x="138.2" y="1.3">3</text>
<text x="192.8" y="1.3">2</text>
<text x="247.4" y="1.3">1</text>
<text x=".5" y="28.3">D</text>
<text x="275.1" y="28.3">D</text>
<text x=".5" y="79.2">C</text>
<text x="275.1" y="79.2">C</text>
<text x=".5" y="130.2">B</text>
<text x="275.1" y="130.2">B</text>
<text x=".5" y="181.1">A</text>
<text x="275.1" y="181.1">A</text>
<text x="29.1" y="206.8">5</text>
<text x="83.6" y="206.8">4</text>
<text x="138.2" y="206.8">3</text>
<text x="192.8" y="206.8">2</text>
<text x="247.4" y="206.8">1</text>
</g>
</svg>
